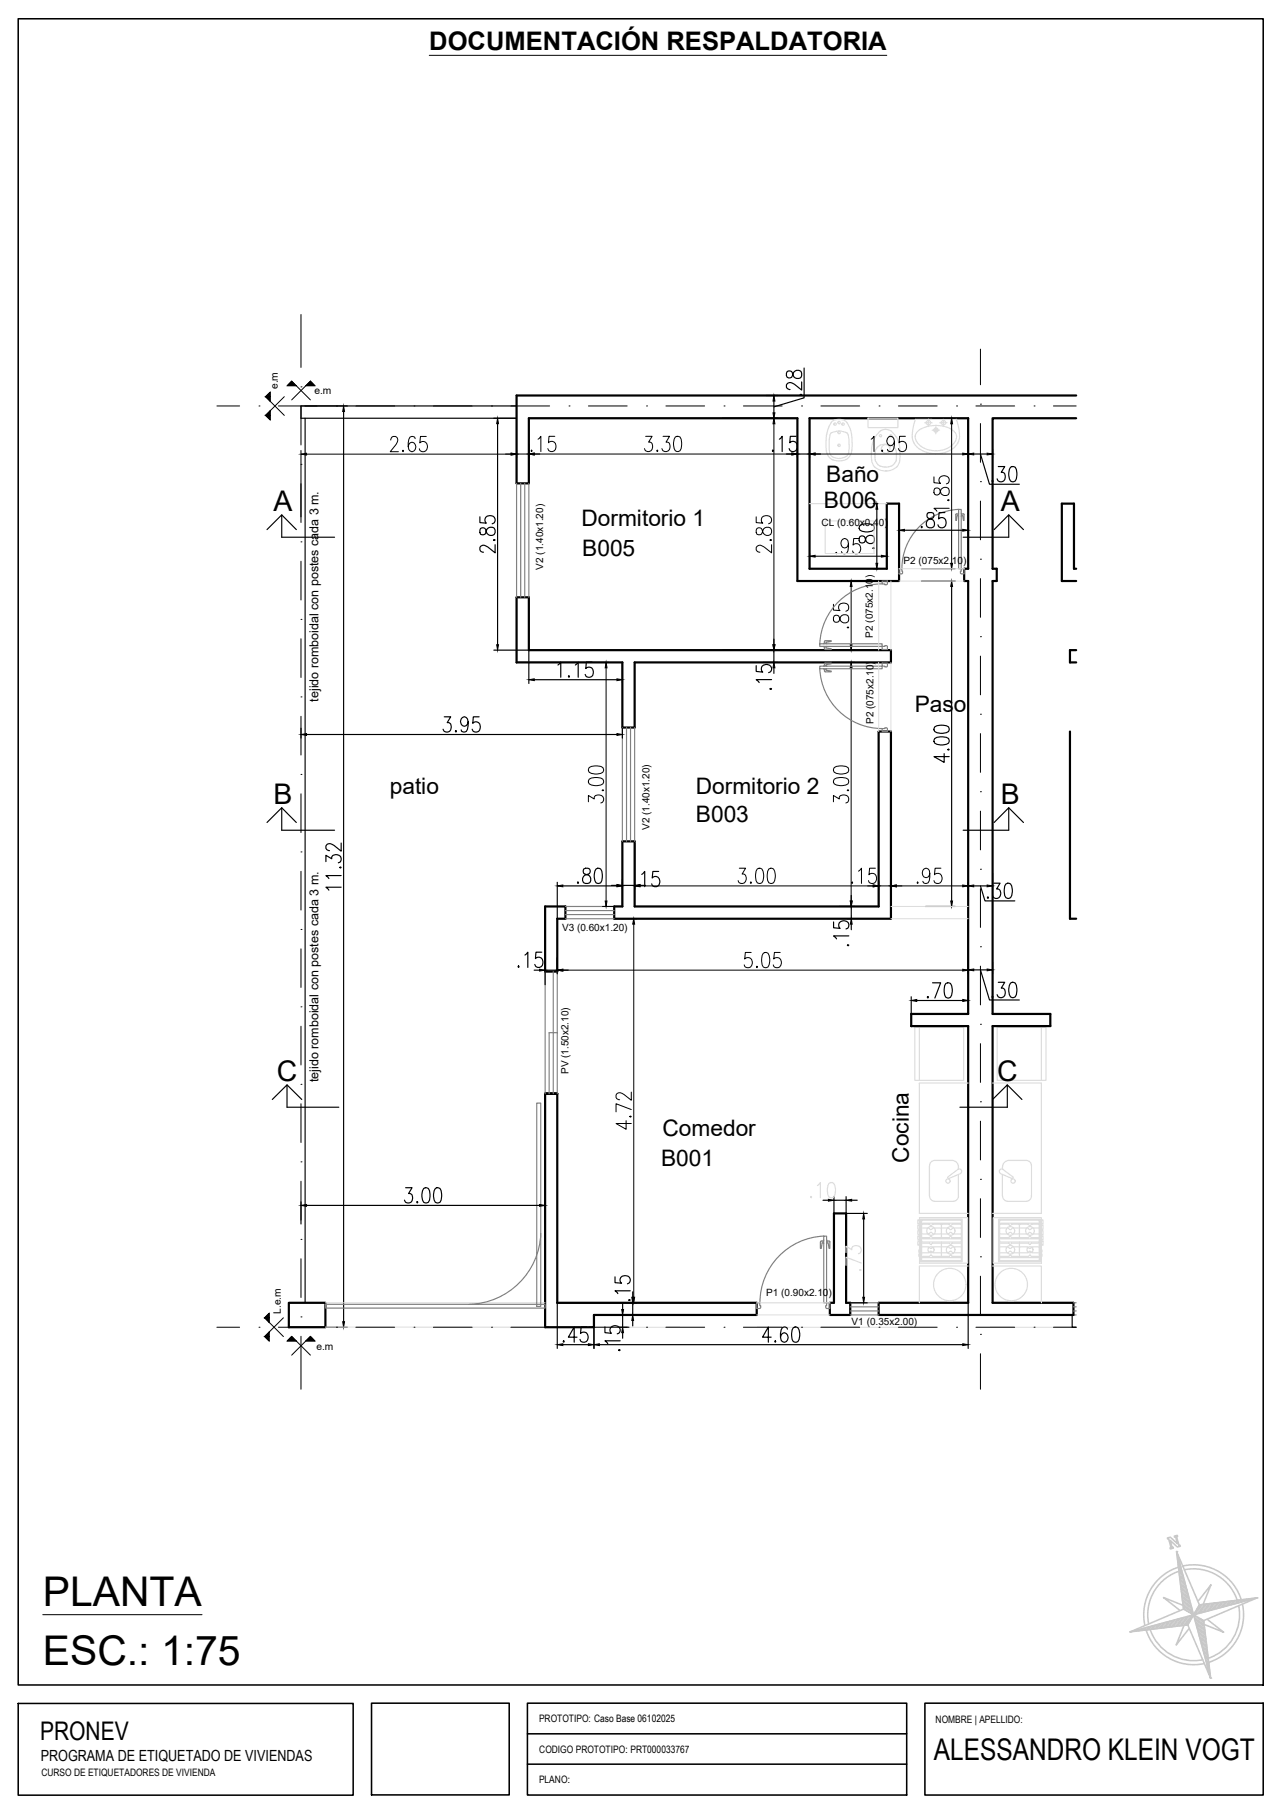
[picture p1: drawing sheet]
<svg xmlns="http://www.w3.org/2000/svg" width="210mm" height="297mm" viewBox="0 0 210 297" stroke-linecap="round" stroke-linejoin="round" font-family="sans-serif">
<!-- layer: 0 -->
<path d="M3 3.1h204v273h-204zM3 279.1h54.9v15h-54.9zM60.9 279h22.5v15.1h-22.5zM86.4 279h62.2v15.1h-62.2zM151.6 279h55.4v15.1h-55.4zM86.4 284.1h62.2M86.4 289h62.2" fill="none" stroke="#000" stroke-width=".25"/>
<!-- layer: Textos -->
<path d="M70.3 9.1h75M44.3 65.7v-1.4l-.8 .7 3.1 3.1M46.6 65l-3.1 3.1 .8 .7v-1.5M48.5 63.2h-1.4l.7-.8 3.1 3.1M50.1 63.2h1.5l-.7-.8-3.1 3.1M43.4 215.9l3 3.1M46.4 215.9l-3 3.1 .7 .7v-1.4M48.5 219.7h-1.4l.7-.7 3.1 3M50.1 219.7h1.5l-.7-.7-3.1 3M7 264.5h26.1" fill="none" stroke="#000" stroke-width=".16"/>
<!-- layer: 0 -->
<g fill="none" stroke="#c7c8ca" stroke-width=".25">
<path d="M191.3 252l.5-.2 1.1 1.1-.3-1.1h-.1l-.1-.1 .5-.1 .1 .1-.2 .1 .4 1.4h.2v.1l-.5 .2-1.2-1.1 .3 1.1h.2l.1 .1-.5 .2-.1-.2h.2l-.4-1.5h-.2zM192.8 254.2l3.7 8.7 9.5-1.1-10.4 2.8zM192.8 254.2l1.1 9.4 1.7 1-10.4 2.8M192.8 254.2h.1M192.8 254.4h.1M192.9 254.6h-.1M193 254.8l-.1 .1M193 255l-.1 .1M193.1 255.3h-.2M193.1 255.5h-.1M193.2 255.7h-.2M193.3 255.9h-.3"/>
<path d="M193.3 256.1l-.3 .1M193.4 256.3l-.3 .1M193.4 256.5l-.3 .1M193.5 256.7l-.4 .1M193.5 256.7a8.2 8.2 0 0 0-5.9 9.6M193.5 256.9l-.4 .1M193.6 257.1l-.4 .1M193.6 257.3l-.4 .2M193.6 257.3a7.5 7.5 0 0 0-5.4 8.8M193.7 257.5l-.5 .2M193.8 257.8l-.5 .1M193.8 258l-.5 .1"/>
<path d="M193.8 256.6a8.2 8.2 0 0 1 9.7 5.8M193.9 258.2l-.6 .1M193.9 258.4l-.6 .1M194 258.6l-.7 .1M194 258.8l-.6 .2M194.1 259l-.7 .2M194.1 257.2a7.5 7.5 0 0 1 8.8 5.4M194.1 259.2l-.7 .2M194.2 259.4l-.8 .2M194.2 259.6l-.7 .2M194.3 259.8l-.8 .2M185.2 267.4h.1"/>
<path d="M185.4 267.3h.1M185.6 267.2l.1 .1M185.8 267.2l.1 .1M186.1 267.1v.2M186.2 267.1l.1 .1M186.5 267v.2M186.7 267v.2M186.9 266.9v.3M187.1 266.9l.1 .2M187.3 266.8l.1 .3M187.5 266.7l.1 .4M187.7 266.7l.1 .3"/>
<path d="M187.8 267a8.2 8.2 0 0 0 9.5 5.5M187.9 266.6l.1 .4M188.1 266.6l.1 .4M188.3 266.5a7.5 7.5 0 0 0 8.8 5.4M188.5 266.5l.2 .4M188.7 266.4l.2 .5M189 266.3l.1 .6M189.2 266.3l.1 .6M189.4 266.2l.1 .6M189.6 266.2l.1 .6M189.8 266.1l.2 .7M190 266.1l.2 .7"/>
<path d="M190.2 266l.2 .7M190.4 266l.2 .7M190.6 265.9l.2 .8M190.8 265.9l.3 .8M191 265.8l.3 .8M191.2 265.7l.3 .9M191.5 265.7l.2 .9M191.7 265.6l.2 1M191.9 265.6l.2 .9M192.1 265.5l.2 1M192.3 265.5l.3 1M192.5 265.4l.3 1.1"/>
<path d="M192.7 265.4l.3 1M192.9 265.3l.3 1.1M193.1 265.2l.3 1.2M193.3 265.2l.3 1.1M193.5 265.1l.3 1.2M193.7 265.1l.4 1.2M193.8 263l-3.2-1.3 2.7 2.1M193.9 263.6l-8.7 3.8M194 265l.3 1.3M194 266.4l-1.3 3.1 2.1-2.6M194.2 265l.3 1.2M194.4 260l-.9 .3"/>
<path d="M194.4 264.9l.3 1.2M194.4 260.3l-.9 .2M194.5 260.4l-.9 .3M194.5 260.7l-.9 .2M194.6 264.8l.2 1.1M194.6 260.9l-1 .2M194.6 266.2l-9.4 1.2M194.6 261.1l-.9 .2M194.7 261.3l-1 .2M194.8 261.5l-1.1 .3M194.8 264.8l.2 .8M194.8 261.7l-1.1 .3"/>
<path d="M194.9 261.9l-1.1 .3M194.9 262.1l-1.1 .3M195 262.3l-1.2 .3M195 264.7l.1 .6M195 262.5l-1.2 .4M195.1 262.7l-1.2 .4M195.1 262.9l-1.2 .4M195.2 263.2l-1.3 .3M195.2 264.7l.1 .4M195.3 263.4l-1.3 .3M195.3 263.6l-1 .2M195.4 263.8l-.8 .2"/>
<path d="M195.4 264.6l.1 .2M195.4 264l-.6 .1M195.5 264.2l-.4 .1M195.5 264.4h-.2M195.6 264.6l-1 1.6 3.8 8.8-1.2-9.5-1.6-.9 2.8 10.4M195.7 264.4l.1 .1M195.8 264.7l-.2 .1M195.9 264.1l.1 .4M196 263.8l.2 .6M196.1 264.9l-.4 .1M196.2 263.6l.2 .8M196.3 263.3l.3 1"/>
<path d="M196.3 265l-.6 .2M196.4 262.3l2-2.7-1.2 3.1M196.5 263l.3 1.3M196.5 262.9l-.9 1.7M196.6 265.2l-.8 .2M196.7 262.9l.3 1.3M196.9 262.9l.3 1.2M196.9 265.3l-1 .3M197.1 262.9l.3 1.2M197.1 265.5l-1.2 .3M197.3 265.7l-1.3 .3M197.3 265.9l-1.3 .3"/>
<path d="M197.3 266.1l-1.2 .3M197.3 262.8l.3 1.2M197.3 266.3l-1.2 .3M197.3 266.5l-1.1 .3M197.4 266.7l-1.2 .3M197.4 267l-1.1 .3M197.4 267.2l-1 .3M197.4 267.4l-1 .3M197.5 267.6l-1 .3M197.5 267.8l-1 .3M197.5 262.8l.3 1.2M197.5 268l-.9 .3"/>
<path d="M197.5 268.3l-.9 .2M197.6 268.5l-.9 .2M197.6 268.7l-.9 .2M197.6 268.9l-.8 .2M197.7 269.1l-.9 .2M197.7 269.3l-.8 .2M197.7 269.5l-.7 .3M197.7 262.8l.4 1.1M197.7 269.8l-.7 .1M197.8 270l-.7 .2M197.8 270.2l-.7 .2M197.8 270.4l-.6 .2"/>
<path d="M197.8 270.6l-.5 .2M197.9 265.4l2.6 2-3.1-1.2M197.9 270.8l-.6 .2M197.9 271.1l-.5 .1M197.9 271.3l-.5 .1M198 262.8l.2 1.1M198 271.5l-.5 .1M198 271.7l-.5 .1M198 271.9l-.4 .1M198 272.1l-.4 .1M198.1 272.6l-.4 .1M198.1 272.8l-.3 .1"/>
<path d="M198.1 273l-.2 .1M198.2 273.2l-.3 .1M198.2 262.7l.3 1.1M198.2 273.4l-.2 .1M198.2 273.6l-.2 .1M198.2 273.9h-.1M198.2 274.1h-.1M198.2 274.5h.1M198.3 274.3h-.1M198.3 274.7h.1M198.4 274.9h.1M198.4 262.7l.3 1"/>
<path d="M198.6 262.7l.3 1M198.8 262.7l.3 .9M199 262.6l.3 1M199.3 262.6l.2 .9M199.5 262.6l.2 .9M199.7 262.6l.2 .8M199.9 262.5l.2 .9M200.1 262.5l.2 .8M200.3 262.5l.2 .8M200.6 262.5l.1 .7M200.8 262.4l.2 .7M201 262.4l.2 .7"/>
<path d="M201.2 262.4l.2 .6M201.4 262.3l.2 .7M201.6 262.3l.2 .6M201.8 262.3l.2 .6M202.1 262.3l.1 .5M202.3 262.2l.1 .5M202.5 262.2l.1 .5M202.7 262.2l.1 .4M202.9 262.2l.1 .4M203 263.1a7.5 7.5 0 0 1-5 8.6M203.1 262.1l.1 .4M203.3 262.1l.2 .4"/>
<path d="M203.6 262.1l.1 .3M203.6 262.8a8.1 8.1 0 0 1-5.9 9.6M203.8 262.1l.1 .3M204 262l.1 .3M204.2 262l.1 .2M204.4 262l.1 .2M204.6 261.9l.1 .2M204.9 261.9v.2M205.1 261.9v.1M205.3 261.9v.1M205.5 261.9h.1M205.7 261.8v.1"/>
<path d="M206 261.8h.1M206 261.8l-8.8 3.7"/>
</g>
<!-- layer: Ejes -->
<g fill="none" stroke="#000" stroke-width=".16">
<path d="M49.3 51.5v8.7M160.7 57.2v5.8M35.5 66.5h3.8M42.4 66.5h.1M45.6 66.5h6.4M49.3 63.4h.1M49.3 76.1h.1M49.3 66.6v6.3M49.3 79.3v6.3M55.1 66.5h.1M58.3 66.5h6.4M67.8 66.5h.1"/>
<path d="M71 66.5h6.4M80.5 66.5h.1M83.7 66.5h6.4M93.2 66.5h.1M96.4 66.5h6.4M105.9 66.5h.1M109.1 66.5h6.4M118.6 66.5h.1M121.8 66.5h6.4M131.3 66.5h.1M134.5 66.5h6.4M144 66.5h.1"/>
<path d="M147.2 66.5h6.4M156.7 66.5h.1M159.9 66.5h6.4M160.7 66.2h.1M160.7 78.9h.1M160.7 69.4v6.3M169.4 66.5h.1M172.6 66.5h3.7M49.3 88.8h.1M49.3 92v6.3M160.7 91.6h.1M160.7 82.1v6.3"/>
<path d="M160.7 94.8v6.3M49.3 101.5h.1M49.3 114.2h.1M49.3 104.7v6.3M49.3 117.4v6.3M160.7 104.3h.1M160.7 117h.1M160.7 107.5v6.3M49.3 126.9h.1M49.3 139.6h.1M49.3 130.1v6.3M160.7 129.7h.1"/>
<path d="M160.7 120.2v6.3M160.7 132.9v6.3M49.3 152.3h.1M49.3 142.8v6.3M49.3 155.5v6.3M160.7 142.4h.1M160.7 155.1h.1M160.7 145.6v6.3M160.7 158.3v6.3M49.3 165h.1M49.3 177.7h.1M49.3 168.1v6.4"/>
<path d="M160.7 167.8h.1M160.7 171v6.3M49.3 190.4h.1M49.3 180.8v6.4M49.3 193.5v6.4M160.7 180.5h.1M160.7 193.2h.1M160.7 183.7v6.3M160.7 196.4v6.3M35.5 217.5h3.8M42.4 217.5h.1M45.6 217.5h6.4"/>
<path d="M49.3 203.1h.1M49.3 215.8h.1M49.3 206.2v6.4M49.3 218.9v8.7M55.1 217.5h.1M58.3 217.5h6.4M67.8 217.5h.1M71 217.5h6.4M80.5 217.5h.1M83.7 217.5h6.4M96.4 217.5h6.4M105.9 217.5h.1"/>
<path d="M109.1 217.5h6.4M118.6 217.5h.1M121.8 217.5h6.4M131.3 217.5h.1M134.5 217.5h6.4M144 217.5h.1M147.2 217.5h6.4M156.7 217.5h.1M159.9 217.5h6.4M160.7 205.9h.1M160.7 218.6h.1M160.7 209.1v6.3"/>
<path d="M169.4 217.5h.1M172.6 217.5h3.7M160.7 221.8v5.8"/>
</g>
<!-- layer: Muros -->
<path d="M49.3 66.5v2h35.3M50 66.5h34.6" fill="none" stroke="#000" stroke-width=".19"/>
<!-- layer: Detalles -->
<g fill="none" stroke="#000" stroke-width=".19">
<path d="M50 68.5v145M43.8 86.8l2.4-2.4v3.6h8.6M46.2 84.4l2.4 2.4M162.9 86.8l2.4-2.4v3.6h-7.5M165.3 84.4l2.4 2.4M43.8 134.8l2.4-2.5v3.7h8.6M46.2 132.3l2.4 2.5M162.9 134.8l2.4-2.5v3.7h-7.5M165.3 132.3l2.4 2.5M47 177.7l2.4 2.4M165.1 177.7l2.3 2.4M44.6 180.1l2.4-2.4v3.7h8.5"/>
<path d="M162.6 180.1l2.5-2.4v3.7h-7.8M175.7 215.4v2.1h.6"/>
</g>
<!-- layer: Textos -->
<g fill="#000" stroke="#000" stroke-width=".16">
<path d="M47.8 62.4l.7 .8h-1.4zM50.9 62.4l.7 .8h-1.5zM47.8 219l.7 .7h-1.4zM50.9 219l.7 .7h-1.5z"/>
<path d="M43.5 65l.8-.7v.7zM43.5 65l.8 .7v-.7z"/>
<path d="M44.3 67.3v.8h-.8zM43.5 68.1l.8 .7v-.7z"/>
<path d="M44.1 215.2v.7h-.7zM43.4 215.9l.7 .7v-.7z"/>
<path d="M44.1 218.3v.7h-.7zM43.4 219l.7 .7v-.7z"/>
</g>
<path d="M43.4 215.9l.7-.7v1.4" fill="none" stroke="#000" stroke-width=".19"/>
<!-- layer: Muros -->
<path d="M176.3 64.8h-91.7v14.4h2.1v-10.7h44v26.7h16.6v-12.7h-2v10.7h-12.6v-24.7h25.9v24.7h-.6v2h.6v70.9h-9.3v2h9.3v45.4h-14.6v1.9h31.9v-1.9h-13.3v-45.4h9.5v-2h-9.5v-70.9h.7v-2h-.7v-24.7h13.7M84.6 97.9h2.1v8.6h59.3v2h-42v10.7h-2v-10.7h-17.4zM176.3 93.2h-.3v-10.7h-2v12.7h2.3M175.3 119.9v30.6h1M176.3 106.5h-1v2h1M102 137.8h2v10.7h40v-28.6h2v30.6h-45.4v-2h1.4zM89.3 148.5h3.3v2h-1.3v8.7h-2zM89.3 179.2h2h-2M89.3 179.2v38.3M91.3 179.2v34.3h32.7v1.9h-26.7M136.7 198.8h1.9v14.7h.7v1.9h-3.3v-1.9h.7zM47.3 213.5h6v4h-6z" fill="none" stroke="#000" stroke-width=".36"/>
<!-- layer: Artefacctos -->
<g fill="none" stroke="#dcdcdc" stroke-width=".19">
<path d="M135.8 70a7.2 7.2 0 0 0-.2 4.5l.7 .8M136 71.3v-.1a2.28 2.28 0 0 1 2.5-.4l.3 .1 .2 .4M136 71.3a5.7 5.7 0 0 0 .2 3.4 1.99 1.99 0 0 0 2.8-.3l.1-1.7-.1-1.4M136.3 75.3h.1M137 68.8h1M137 68.7a1.72 1.72 0 0 0-1.2 1.3M138 68.8a2.62 2.62 0 0 1 1.5 2 8.3 8.3 0 0 1-.1 3.7 2.38 2.38 0 0 1-3.1 .8M142.2 68.5h4.9v1.6h-4.9zM143.5 73.7l-.1 .8 .1 1.1M143.5 75.6l.2 .3M143.7 75.9l.4 .4M143.7 73.4l-.2 .3"/>
<path d="M144.1 76.3l.6 .2M144.1 73l-.4 .4M144.3 72.9l-.2 .1M144.7 76.5h.9M144.7 72.8h.9M144.7 72.8l-.4 .1M145.1 77.2h.1M145.6 72.8l.3 .1M145.9 76.4l-.3 .1M145.9 72.9l.2 .1M146.1 76.3l-.2 .1M146.1 73a2.23 2.23 0 0 1 .8 2.4l-.3 .5"/>
<path d="M146.6 75.9l-.5 .4M146.8 71.5a1.72 1.72 0 0 0-2.8-.7 5.1 5.1 0 0 0-.9 5.5 2.41 2.41 0 0 0 2 .9M146.8 71.5a6 6 0 0 1 .3 4.8l-.1 .2M147 76.5l-.7 .4-1.2 .3M149.7 72.6l.9 .9M150 68.7h6.7a5.1 5.1 0 0 1 .3 3.8M150 68.7a5.1 5.1 0 0 0-.2 3.8M150.6 73.5a4.9 4.9 0 0 0 5.5 0M151 70.2a1.5 1.5 0 0 0-1 1.3 1.5 1.5 0 0 0 .7 1.4 4.4 4.4 0 0 0 4.1 .8M151.5 69.3h1.2M152 69.9a6.3 6.3 0 0 1 2.7 0M152 69.9l-1 .3"/>
<path d="M152.1 68.7v1.2M152.7 70.5h1.2M153.4 69.9v1.2M154 69.3h1.2M154.6 68.7v1.2M154.7 69.9l1 .3M155.7 70.2a1.5 1.5 0 0 1 1 1.3 1.5 1.5 0 0 1-.7 1.4l-1.3 .7M157 72.6l-.9 .9M132.7 82.5h12.6M149.9 168.3h8v8.7h-8zM150.6 168.3v8.7M158.6 177.4h-8v21.4h8"/>
<path d="M162.6 177.4h8v21.4h-8M163.4 168.3h8v8.7h-8zM170.6 168.3v8.7M150.7 199.5h7.9v7.5h-7.9zM150.7 199.9h-.3v.6h.3M150.8 199.8h6.9v6.9h-6.9zM151 199.9h6.5v6.6h-6.5zM157 191.2v.3M157 192.4v3.6M157.1 191.2a1.07 1.07 0 0 0-1.1-1.1h-2.8a.86 .86 0 0 0-.9 .9v5a.9 .9 0 0 0 .9 .8h3a.89 .89 0 0 0 .9-.8M157.4 192.3a.39 .39 0 0 0 .1-.6 .39 .39 0 0 0-.5-.1l-1.7 1.3 .1 .2 2-.8M162.8 199.5h7.8v7.5h-7.8z"/>
<path d="M163.6 199.8h6.9v6.9h-6.9zM163.8 199.9h6.5v6.6h-6.5zM164 192.3a.39 .39 0 0 1-.2-.6 .39 .39 0 0 1 .5-.1l1.7 1.3-.1 .2-2-.8M165.3 190.1h2.9a.86 .86 0 0 1 .8 .9v5a.86 .86 0 0 1-.8 .8h-3.1a.9 .9 0 0 1-.8-.8v-3.6M165.3 190.1a1.16 1.16 0 0 0-1 1.4M170.6 199.9h.3v.6h-.3M150.7 200.7h-.3v.7h.3M150.7 201.6h-.3v.7h.3M150.7 202.5h-.3v.6h.3M150.7 205.5h-.1v.3h.1M150.7 203.4h-.3v.6h.3M150.7 204.8h-.1v.4h.1"/>
<path d="M151 204.3h1.2l.2 .2h.2l.3-.2h2.5l.3 .2h.2l.2-.2h1.4M151 205.3h1.2l.2-.3h.2l.3 .3h2.5l.3-.3h.2l.2 .3h1.4M151 201.2h1.2l.2 .3h.2l.3-.3h2.5l.3 .3h.2l.2-.3h1.4M151 200.6h1.3l.2 .2M151 202.2h1.2l.2-.3h.2l.3 .3h2.5l.3-.3h.2l.2 .3h1.4M151 203h6.5M151 203.5h6.5M151 206h6.5M151 203.7h1.3M151 200.4h6.5M152.3 203.7l.2 .2M152.3 202.8h-1.3"/>
<path d="M152.5 205.6l-.2 .3h-1.3M152.5 202.6l-.2 .2M152.5 203.9h.1M152.5 205.6h.1M152.5 202.5h.1M152.6 205.6l.2 .3h2.7M152.6 202.6l.2 .2M152.8 202.8h2.7M152.8 203.7h2.7l.2 .2M152.8 203.7l-.2 .2M154.3 200.4v2.6M154.3 203.5v2.5"/>
<path d="M155.5 203.7h.1M155.5 205.8v.1M155.5 200.6h-2.7l-.2 .2M155.5 202.8h.1M155.7 205.6l-.2 .3M155.7 202.6l-.2 .2M155.8 203.9h.1M155.8 205.6h.1M155.8 202.5h.1M155.8 205.6l.2 .3M155.8 202.6l.2 .2M156 203.7l-.2 .2"/>
<path d="M156 205.8l.1 .1M156 202.8h.1M156 203.7h1.5M156 205.9h1.5M156 202.8h1.5M156.1 203.7h-.1M157.5 200.6h-1.4l-.3 .2-.3-.2M158.6 207.4h-8v6.1M162.6 207.4h8v6.1M163.8 204.3h1.4l.2 .2h.2l.3-.2h2.5l.3 .2h.1l.3-.2h1.2M163.8 205.3h1.4l.2-.3h.2l.3 .3h2.5l.3-.3h.1l.3 .3h1.2M163.8 201.2h1.4l.2 .3h.2l.3-.3h2.5l.3 .3h.1l.3-.3h1.2"/>
<path d="M163.8 202.2h1.4l.2-.3h.2l.3 .3h2.5l.3-.3h.1l.3 .3h1.2M163.8 203h6.5M163.8 203.5h6.5M163.8 206h6.5M163.8 203.7h1.5M163.8 205.9h1.5M163.8 200.6h1.5M163.8 202.8h1.5M163.8 200.4h6.5M165.3 203.7l.2 .2M165.3 200.6l.2 .2M165.3 205.8v.1"/>
<path d="M165.5 202.6l-.2 .2M165.5 205.6l-.2 .3M165.5 203.9h.1M165.5 205.6h.1M165.5 202.5h.1M165.6 205.6l.2 .3M165.6 202.6l.2 .2h2.7M165.8 203.7l-.2 .2M165.8 205.8v.1M165.8 202.8h.1M165.8 200.6h2.7M165.8 203.7h2.7l.2 .2"/>
<path d="M165.8 205.9h2.7M165.8 203.7h.1M165.8 200.6l-.3 .2M167 200.4v2.6M167 203.5v2.5M168.5 203.7h.1M168.5 200.6l.3 .2M168.5 205.8v.1M168.5 202.8h.1M168.7 205.6l-.2 .3M168.7 202.6l-.2 .2M168.7 203.9h.1"/>
<path d="M168.7 205.6h.1M168.7 202.5h.1M168.8 205.6l.2 .3M168.8 202.6l.2 .2M169 203.7l-.2 .2M169 200.6l-.2 .2M169 202.8h.1M169 200.6h1.3M169 202.8h1.3M169 203.7h1.3M169 205.9h1.3M169 200.6h.1"/>
<path d="M170.6 204.8h.1v.4h-.1M170.6 203.4h.3v.6h-.3M170.6 205.5h.1v.3h-.1M170.6 202.5h.3v.6h-.3M170.6 201.6h.3v.7h-.3M170.6 200.7h.3v.7h-.3"/>
<circle cx="136.8" cy="69.5" r=".2"/>
<circle cx="137.5" cy="69.2" r=".2"/>
<circle cx="137.5" cy="73" r=".2"/>
<circle cx="137.5" cy="70.9" r=".2"/>
<circle cx="138.1" cy="69.5" r=".2"/>
<circle cx="144.3" cy="71.4" r=".18"/>
<circle cx="145.1" cy="73.6" r=".71"/>
<circle cx="146" cy="71.4" r=".18"/>
<circle cx="152.1" cy="69.3" r=".37"/>
<circle cx="153.4" cy="70.5" r=".18"/>
<circle cx="153.4" cy="70.5" r=".35"/>
<circle cx="154.6" cy="69.3" r=".37"/>
<circle cx="155.3" cy="193.5" r=".35"/>
<circle cx="166" cy="193.5" r=".35"/>
<circle cx="152.6" cy="204.8" r=".5"/>
<circle cx="152.6" cy="201.7" r=".71"/>
<circle cx="155.6" cy="210.5" r="2.66"/>
<circle cx="155.8" cy="201.7" r=".71"/>
<circle cx="155.8" cy="204.8" r=".71"/>
<circle cx="165.6" cy="201.7" r=".71"/>
<circle cx="165.6" cy="204.8" r=".71"/>
<circle cx="165.7" cy="210.5" r="2.66"/>
<circle cx="168.8" cy="204.8" r=".5"/>
<circle cx="168.8" cy="201.7" r=".71"/>
</g>
<!-- layer: Aberturas -->
<g fill="none" stroke="#808080" stroke-width=".19">
<path d="M84.6 79.2v18.7M85.3 79.2v18.7M86 79.2v18.7M86.7 79.2v18.7M144.5 95.2h.9v.5l-.1 .1-.8-.1zM144.6 95.7a10.2 10.2 0 0 0-10.3 9.8M147.3 93.2h.5v.4h.1l-.1 .4h-.5zM157.1 83.5h.4v9.7h-.4zM157.1 83.5a9.7 9.7 0 0 0-9.3 9.7M157.5 93.2h.5v.8h-.5l-.1-.1zM157.9 84.2l.1 .1M158 84.3v1h-.1l-.2-.9h-.1"/>
<path d="M102 119.2v18.6M102.7 119.2v18.6M103.3 119.2v18.6M104 119.2v18.6M134.3 105.5h10.2v.4h-10.2zM134.3 109.1h10.2v.5h-10.2zM134.3 109.6a10.2 10.2 0 0 0 10.3 9.8M135 105.5h.5M135 105.9h.5M135 109.6h.5M135 109.1h.5M135.1 109.1l.1-.5h1v.2l-.9 .1v.2"/>
<path d="M135.1 109.6l.1 .5h1v-.2l-.9-.1v-.2M135.1 105.1v.3M135.1 106v.3M135.1 106.3l.1 .1M135.1 105.1l.1-.1h1v.1l-.9 .1v.2M135.3 106v.2l.9 .1v.1h-1M144.5 105.9l.8-.1 .1 .1v.5h-.9zM144.5 108.6h.9v.5l-.1 .2-.8-.2zM144.5 119.4l.8-.2 .1 .2v.5h-.9zM89.3 159.2v20M90.7 159.2v20M91.3 159.2v20"/>
<path d="M92.6 148.5h8M92.6 150.5h8M92.6 149.8h8M92.6 149.2h8M91.3 169.2h-1.3v10M87.9 180.7h.7v33.3h-.7zM53.3 213.7h36v.6h-36zM88.6 202.1a12.1 12.1 0 0 1-11.7 11.6M124 213.5h.5v.4h.2v.4l-.2 .1h-.5zM134.9 203.3h-.3l-.1 .2-.1 1h.2l.1-.9h.2M135 202.5h.4v11h-.4zM135 203.2h-.1v.5h.1"/>
<path d="M135 202.5a10.9 10.9 0 0 0-10.5 10.9M135.4 213.5h.6v.9h-.6l-.1-.1v-.4h.1zM135.4 203.2v.5M135.5 203.3h.4l.1 .2M136 203.5v1h-.2l-.1-.9h-.2M139.3 213.5h4.7M139.3 214.1h4.7M139.3 214.8h4.7M139.3 215.4h4.7M175.9 213.5h.4M175.9 214.1h.4M175.9 214.8h.4"/>
<path d="M175.9 215.4h.4"/>
</g>
<!-- layer: Cotas -->
<g fill="none" stroke="#000" stroke-width=".16">
<path d="M49.3 73.8v10.9M50.2 74.4h33.6M64 72.1l.2-.5 .6-.1a.78 .78 0 0 1 .1 1.3l-1 1.2h1.4M65.9 73.9l.1-.1 .1 .1-.1 .1zM68 71.9a.53 .53 0 0 0-.8-.3 2.26 2.26 0 0 0 0 2.3 .53 .53 0 0 0 .8-.3 .72 .72 0 0 0 0-.8 .72 .72 0 0 0-.8-.2l-.3 .6M69.8 71.5h-.9l-.1 1.1a.81 .81 0 0 1 1.3 .4 .81 .81 0 0 1-.9 1l-.4-.2-.1-.3M84.6 74.4h2.1M84.6 72v4.7M86.7 72.7v4.2M87.1 73.8l.1 .1-.1 .1-.1-.1zM87.5 74.4h42.3M88.2 72l.4-.5v2.5"/>
<path d="M90.9 71.5h-.9l-.1 1a.73 .73 0 0 1 .9-.1 .73 .73 0 0 1 .3 .9 .68 .68 0 0 1-.6 .7 .68 .68 0 0 1-.7-.5M105.8 71.5h1l-.5 .9h.3a.79 .79 0 0 1 .3 1.2 .79 .79 0 0 1-1.2 .2l-.1-.3M107.7 73.8l.1 .1-.1 .1-.1-.1zM108.6 71.5h1.1l-.6 .9h.3a.79 .79 0 0 1 .3 1.2 .79 .79 0 0 1-1.1 .2l-.1-.3M110.7 71.6l.4-.1a1.16 1.16 0 0 1 .6 1.4l-.1 .6-.2 .4-.5 .1a1.28 1.28 0 0 1-.5-1.5zM118.4 68.5h9M126.8 69.4v36.2M130.7 72.7v2.3M132.7 68.5v6.5M133.6 74.4h24.2M142.7 72l.5-.5v2.5M144.5 73.8l.2 .1-.2 .1v-.1z"/>
<path d="M146.6 72.3a.7 .7 0 0 1-.7 .7 .79 .79 0 0 1-.6-.8 .79 .79 0 0 1 .7-.7l.3 .1a2.07 2.07 0 0 1 0 2.3l-.5 .1-.3-.1-.1-.3M148.4 71.5h-1l-.1 1a.73 .73 0 0 1 .9-.1 .73 .73 0 0 1 .3 .9 .68 .68 0 0 1-.5 .7 .68 .68 0 0 1-.8-.5M152.8 68.5h3.7M153 78.1v1l1.1 .1a.73 .73 0 0 1-.2-.9 .73 .73 0 0 1 .9-.4 .68 .68 0 0 1 .7 .6 .68 .68 0 0 1-.4 .8M155.9 69.4v22.9M158.6 68.5v6.5M123.9 84.7v.9l1.1 .1a.73 .73 0 0 1-.2-.9 .73 .73 0 0 1 .9-.3 .68 .68 0 0 1 .7 .5 .68 .68 0 0 1-.5 .8M124 86.6a.65 .65 0 0 0 .3 1h.2a1.11 1.11 0 0 0 .6-.9 .73 .73 0 0 1 1.2-.1 .73 .73 0 0 1-.3 1.2 .73 .73 0 0 1-1-.6l-.1-.4a.53 .53 0 0 0-.9-.2zM126.2 88.5l.1-.1 .1 .1-.1 .1zM126.4 89.2v1.4l-1.2-1a.78 .78 0 0 0-1.3 .1v.4l.1 .2 .5 .2M132.7 90.5v2.7M133.6 91.1h10.8"/>
<path d="M136.6 99v1h1a.73 .73 0 0 1-.1-.9 .73 .73 0 0 1 .9-.3 .68 .68 0 0 1 .7 .6 .68 .68 0 0 1-.5 .7M137 90.5l.1 .1-.1 .1-.1-.1zM137.5 95.2h2.6M139 89.1a.62 .62 0 0 1-.3 .6 .62 .62 0 0 1-.6 0 .74 .74 0 0 1-.3-1 .74 .74 0 0 1 .9-.3 2.2 2.2 0 0 1 0 2.2 .55 .55 0 0 1-.8-.2M139.5 96.1v9.5M140.8 88.2h-.9l-.1 1.1a.73 .73 0 0 1 .9-.1 .73 .73 0 0 1 .3 .8 .68 .68 0 0 1-.5 .7 .68 .68 0 0 1-.8-.4M145.3 90.5v2.7M151 93.2h5.5M153.2 80a.67 .67 0 0 0 .2 1.1h.2a1.09 1.09 0 0 0 .6-1 .72 .72 0 0 1 1.2 0 .72 .72 0 0 1-.3 1.1 .72 .72 0 0 1-1-.6l-.1-.4a.57 .57 0 0 0-.8-.2zM84.6 108.5h15.3M99.3 109.4v38.2M118.4 106.5h9"/>
<path d="M136.2 108.5h3.9M136.7 100.9a.65 .65 0 0 0 .2 1h.3a1.07 1.07 0 0 0 .6-.9 .72 .72 0 0 1 1.1 0 .72 .72 0 0 1-.3 1.1 .72 .72 0 0 1-1-.6l-.1-.4a.54 .54 0 0 0-.8-.2zM137.5 106.5h2.6M138.8 102.8l.2-.1 .1 .1-.1 .1zM139.5 109.4v38.2M96.4 131.4v-1.1l1 .6v-.3a.79 .79 0 0 1 1.1-.3 .79 .79 0 0 1 .2 1.2l-.3 .1M96.5 127.7a2.38 2.38 0 0 1 2.3 0l.1 .5a1.22 1.22 0 0 1-1.4 .5l-1-.3-.1-.2zM96.5 125.8a2.38 2.38 0 0 1 2.3 0l.1 .4a1.22 1.22 0 0 1-1.4 .6l-1-.3-.1-.3zM98.8 129.4l.1 .1-.1 .1-.1-.1zM104 138.2v7.6M136.6 131.4v-1.1l.9 .6v-.3a.79 .79 0 0 1 1.2-.3 .79 .79 0 0 1 .1 1.2l-.2 .1M136.7 127.7a2.42 2.42 0 0 1 2.3 0l.1 .5a1.22 1.22 0 0 1-1.5 .5l-.9-.3-.1-.2z"/>
<path d="M136.7 125.8a2.42 2.42 0 0 1 2.3 0l.1 .4a1.22 1.22 0 0 1-1.5 .6l-.9-.3-.1-.3zM138.8 129.5l.2-.1 .1 .1-.1 .1zM91.3 156.9v2.6M92.2 158.9h65.6M98.7 148.5h3.3M100.8 150.5h3.6M103.8 151.4v61.1M104.9 145.1h38.2M123.1 156h-1l-.1 1.1a.74 .74 0 0 1 .9-.1 .74 .74 0 0 1 .4 .8 .68 .68 0 0 1-.6 .7 .68 .68 0 0 1-.8-.4M124 158.3l.1 .1-.1 .1-.1-.1zM125.1 156.2l.5-.2a1.28 1.28 0 0 1 .5 1.5l-.3 .9-.4 .1a1.16 1.16 0 0 1-.6-1.4l.1-.6zM127.8 156h-.9l-.1 1.1a.74 .74 0 0 1 .9-.1 .74 .74 0 0 1 .3 .8 .68 .68 0 0 1-.5 .7 .68 .68 0 0 1-.8-.4"/>
<path d="M137.6 148.5h2.5M139.6 144.5l.1 .1-.1 .1-.1-.1zM140.7 142.7l.5-.5v2.5M143.4 142.2h-.9l-.1 1.1a.74 .74 0 0 1 .9-.1 .74 .74 0 0 1 .3 .8 .68 .68 0 0 1-.5 .7 .68 .68 0 0 1-.8-.4M144 144.3v4.2M144 145.1h2M146 144.6v5.1M146.9 145.1h10.9M158.6 144.6v.8M158.6 150.7v8.8M103.4 178.9v1.4l-1.2-1a.71 .71 0 0 0-.8-.3 .71 .71 0 0 0-.5 .8l.3 .3 .3 .1M102.6 183.6v1.4l-1.7-.9h2.5"/>
<path d="M103.2 182.9l.1-.1 .1 .1-.1 .1zM103.4 181.8l-2.5-1v1.4M91.3 213.5h13.1"/>
</g>
<g fill="#000" stroke="#000" stroke-width=".16">
<path d="M49.3 74.4l.9-.1v.3zM56.3 66.5l.2 .9h-.3zM81.5 68.5l.2 .9h-.3zM83.8 74.3l.8 .1-.8 .2zM83.8 74.2l.8 .2-.8 .1zM86.7 74.4l.8-.2v.3zM126.8 68.5l.2 .9h-.3zM126.7 67.6h.3l-.2 .9zM126.8 64.8l.2 .9h-.3zM129.8 74.2l.9 .2-.9 .1zM132.7 74.4l.9-.2v.3zM155.9 68.5l.2 .9h-.3z"/>
<path d="M157.8 74.2l.8 .2-.8 .1zM158.6 74.4l1-.2v.3zM161.8 74.2l.8 .2-.8 .1zM132.7 91.1l.9-.1v.3zM139.5 95.2l.1 .9h-.3zM143.5 92.3h.3l-.1 .9zM143.7 82.5l.1 .9h-.3zM144.4 91l.9 .1-.9 .2zM147.3 86.9l.9-.2v.3zM155.8 92.3h.3l-.2 .9zM155.9 95.2l.2 .9h-.3zM157.8 86.7l.8 .2-.8 .1z"/>
<path d="M81.4 105.6h.3l-.2 .9zM86.7 111.4l.8-.2v.3zM99.3 108.5l.2 .9h-.3zM101.1 111.2l.9 .2-.9 .1zM126.7 105.6h.3l-.2 .9zM126.8 108.5l.2 .9h-.3zM139.5 108.5l.1 .9h-.3zM139.3 105.6h.3l-.1 .9zM49.3 120.3l.9-.1v.3zM101.1 120.2l.9 .1-.9 .2zM88.4 158.8l.9 .1-.9 .2zM91.3 158.9l.9-.1v.3z"/>
<path d="M91.3 145.1l.9-.1v.3zM99.2 147.6h.3l-.2 .9zM101.1 144.9l.9 .2-.9 .1zM101.1 145l.9 .1-.9 .2zM103.8 150.5l.2 .9h-.3zM104 145.1l.9-.1v.3zM104 145.1l.9-.2v.3zM139.3 147.6h.3l-.1 .9zM139.5 150.5l.1 .9h-.3zM143.1 145l.9 .1-.9 .2zM146 145.1l.9-.1v.3zM155.8 147.6h.3l-.2 .9z"/>
<path d="M157.8 145l.8 .1-.8 .2zM158.6 145.1l1-.1v.3zM158.6 158.9l1-.1v.3zM161.8 145l.8 .1-.8 .2zM161.8 158.8l.8 .1-.8 .2zM49.3 197.5l.9-.2v.3zM88.4 197.3l.9 .2-.9 .1zM56.2 216.5h.3l-.2 1zM101.9 214.6h.3l-.2 .8zM102 217.5l.2 .8h-.3zM103.5 212.5h.3l-.1 1zM103.7 215.4l.1 1h-.3z"/>
<path d="M103.7 212.5h.3l-.2 1zM157.8 220.2l.8 .1-.8 .2z"/>
</g>
<g fill="none" stroke="#000" stroke-width=".19">
<path d="M49.3 66.5h7.6M56.3 67.4v149.1M80.9 68.5h3.7M81.5 69.4v36.2M118.4 68.5h9M125.5 64.8h1.9M126.6 73.8l.1 .1-.1 .1v-.1zM126.8 65.7v1.9M127.7 72l.5-.5v2.5M128.8 74.4h1M129 60.9a.67 .67 0 0 0 .2 1h.3a1.16 1.16 0 0 0 .6-.9 .72 .72 0 0 1 1.1-.1 .72 .72 0 0 1-.3 1.1 .72 .72 0 0 1-1-.6l-.1-.3a.57 .57 0 0 0-.8-.2zM130.5 71.5h-1l-.1 1a.73 .73 0 0 1 .9-.1 .73 .73 0 0 1 .3 .9 .68 .68 0 0 1-.5 .7 .68 .68 0 0 1-.8-.5"/>
<path d="M130.7 73.4v1.6M130.7 74.4h2M131.1 64.7l.2-.1 .1 .1-.1 .1zM131.4 62.6v1.3l-1.2-.9a.72 .72 0 0 0-.9-.3 .72 .72 0 0 0-.4 .7l.2 .3 .4 .1M131.8 60.3v4.9l-5 1.5M132.7 68.5v6.5M133.6 74.4h.9M158.6 68.5v6.5M159.6 74.4h2.2M160.7 74.4l1.4 4.9h4.9M162.6 78.7l.1 .1-.1 .1-.1-.1zM162.6 73.6v1.4"/>
<path d="M163.6 76.4h1l-.5 1h.2a.79 .79 0 0 1 .4 1.1 .79 .79 0 0 1-1.2 .2l-.1-.2M165.6 76.5l.5-.1a1.16 1.16 0 0 1 .5 1.5l-.1 .6-.2 .3-.4 .1a1.28 1.28 0 0 1-.6-1.4zM78.6 84.7v.9l1.1 .1a.73 .73 0 0 1-.1-.9 .73 .73 0 0 1 .8-.3 .68 .68 0 0 1 .7 .5 .68 .68 0 0 1-.5 .8M78.7 86.6a.67 .67 0 0 0 .3 1l.5-.1 .1-.2a.82 .82 0 0 1 .5-.9 .82 .82 0 0 1 1 .5 .74 .74 0 0 1-.5 .8 .74 .74 0 0 1-.9-.5l-.1-.4a.55 .55 0 0 0-.9-.2zM81 88.4l.1 .1-.1 .1-.1-.1zM81.1 89.2v1.4l-1.2-1a.77 .77 0 0 0-1.3 .1v.4a.56 .56 0 0 0 .6 .4M140.9 87.9a.65 .65 0 0 0 .2 1h.3a1.01 1.01 0 0 0 .6-.9 .72 .72 0 0 1 1.1-.1 .72 .72 0 0 1-.2 1.1 .72 .72 0 0 1-1-.5l-.2-.4a.54 .54 0 0 0-.8-.2zM140.9 86.1a2.42 2.42 0 0 1 2.3 0l.1 .5a1.22 1.22 0 0 1-1.4 .6l-1-.3-.1-.3zM143 89.8l.2-.1 .1 .1-.1 .1zM143.1 93.2h.7M143.1 82.5h.7M143.7 83.4v8.9"/>
<path d="M147.3 84.8v2.7M148.2 86.9h9.6M151 95.2h5.5M155.9 96.1v51.5M158.6 84.2v3.3M49.3 119.3v1.6M80.9 106.5h5.8v5.5M87.5 111.4h13.6M91.4 109l.5-.5v2.5M93.2 110.7l.1 .2-.1 .1-.1-.1zM94.3 109l.4-.5v2.5M97 108.5h-.9l-.1 1a.73 .73 0 0 1 .9-.1 .73 .73 0 0 1 .3 .9 .68 .68 0 0 1-.5 .7 .68 .68 0 0 1-.8-.5"/>
<path d="M102 108.5v3.5M102 119.3v1.6M118.4 106.5h9M123.9 109.1v.9l1.1 .1a.74 .74 0 0 1-.2-.9 .74 .74 0 0 1 .9-.3 .68 .68 0 0 1 .7 .5 .68 .68 0 0 1-.5 .8M125 108.5h2.4M126.2 112.9l.1-.1 .1 .1-.1 .1zM126.4 111.3h-2.5l.5 .5M126.8 104.7v.9M126.8 106.5v2M126.8 109.4v.9M50.2 120.3h50.9M55.9 138.1v1.4l-1.2-1a.72 .72 0 0 0-.8-.3 .72 .72 0 0 0-.5 .8l.2 .3 .4 .1"/>
<path d="M104 138.2v7.5M53.4 141.2v-1.1l1 .6v-.3a.79 .79 0 0 1 1.1-.3 .79 .79 0 0 1 .2 1.2l-.3 .1M55.7 142.1l.1-.1 .1 .1-.1 .1zM55.9 145.4h-2.5l.5 .4M55.9 143.5h-2.5l.5 .4M85 158.2l.1 .2-.1 .1-.1-.1zM86 156.5l.5-.5v2.5M87.5 158.9h.9M88.8 156h-1l-.1 1.1a.73 .73 0 0 1 .9-.2 .73 .73 0 0 1 .4 .9 .68 .68 0 0 1-.6 .7 .68 .68 0 0 1-.8-.5M89.3 158.4v2.9M89.3 158.9h2M91.3 144.6v5.9"/>
<path d="M91.3 156.9v2.6M92.2 145.1h8.9M92.2 158.9h.9M94.7 144.5l.1 .1-.1 .1-.1-.1zM95.7 142.4a.57 .57 0 0 0 .1 .8 .88 .88 0 0 1 .9 .5 .88 .88 0 0 1-.1 .9 .74 .74 0 0 1-1.1-.2 .74 .74 0 0 1 .5-1.1l.4-.1a.5 .5 0 0 0 .3-.5 .5 .5 0 0 0-.4-.5zM97.7 142.4l.4-.2a1.21 1.21 0 0 1 .6 1.5l-.1 .6-.2 .3-.5 .1a1.22 1.22 0 0 1-.5-1.4zM100.2 145.1h.9M102 144.1v4.4M102 145.1h2M104.1 145l.1 .2-.1 .1-.1-.1zM104.9 145.1h.9M105.2 143.3l.4-.5v2.5"/>
<path d="M107.9 142.8h-.9l-.1 1.1a.73 .73 0 0 1 .9-.2 .73 .73 0 0 1 .3 .9 .68 .68 0 0 1-.5 .7 .68 .68 0 0 1-.8-.5M136.6 151.1v.9l1.1 .1a.74 .74 0 0 1-.2-.9 .74 .74 0 0 1 .9-.3 .68 .68 0 0 1 .7 .5 .68 .68 0 0 1-.5 .8M137.6 148.5h2.5M138.9 154.9l.1-.1 .1 .1-.1 .1zM138.9 150.5h.7M139.1 153.3h-2.5l.5 .5M139.5 146.7v.9M139.5 148.5v2M139.5 151.4v.9M151.6 148.5h4.9M158.6 144.6v.8M158.6 150.7v8.8"/>
<path d="M159.6 145.1h2.2M159.6 158.9h2.2M160.7 145.1l.7 2.5h4.9M160.7 158.9l1.4 4.9h4.9M161.8 147.1l.1-.1 .1 .1-.1 .1zM162.6 143.1v2.7M162.6 157.6v1.9M162.8 144.7h1.1l-.6 1h.3a.79 .79 0 0 1 .3 1.1 .79 .79 0 0 1-1.2 .2l-.1-.3M164.8 144.8l.5-.1a1.22 1.22 0 0 1 .6 1.4l-.3 1-.5 .1a1.16 1.16 0 0 1-.6-1.4l.1-.6zM162.6 163.2l.1 .1-.1 .2-.1-.2zM163.6 160.9h1l-.5 1h.2a.79 .79 0 0 1 .4 1.1 .79 .79 0 0 1-1.2 .2l-.1-.2M165.6 161.1l.5-.2a1.21 1.21 0 0 1 .5 1.5l-.1 .6-.2 .3-.4 .2a1.28 1.28 0 0 1-.6-1.5z"/>
<path d="M49.3 196.9v3.6M50.2 197.5h38.2M89.3 196.9v3.6M49.3 217.5h7.6M99.1 217.4v.9l1.1 .1a.81 .81 0 0 1 .4-1.2 .81 .81 0 0 1 1 .9l-.2 .3-.3 .1M100.8 209.2v.9l1.1 .1a.72 .72 0 0 1-.2-.9 .72 .72 0 0 1 .9-.3 .68 .68 0 0 1 .7 .6 .68 .68 0 0 1-.5 .7M101.4 217.5h1.7M101.4 215.4h4.3M101.6 219.7h-2.5l.5 .5M102 213.6v1M102 215.4v2.1M102 218.3v1"/>
<path d="M103.1 212.9l.2 .1-.2 .1-.1-.1zM103.3 211.5h-2.5l.4 .4M103.7 211.7v.8M103.7 213.5v1.9M103.7 216.4v.8M104.3 213.5h-13v7.4M126.4 219.1h-1.5l1-1.7v2.5M127 219.7l.1 .1-.1 .1-.1-.1zM129 217.8l-.1-.3-.4-.1a1.42 1.42 0 0 0-.6 1.7l.1 .5a.56 .56 0 0 0 .5 .3 .56 .56 0 0 0 .5-.3 .71 .71 0 0 0 0-.9 .71 .71 0 0 0-.8-.2l-.3 .6M130 217.5l.5-.1a1.28 1.28 0 0 1 .5 1.4l-.3 1-.4 .1a1.16 1.16 0 0 1-.6-1.4l.1-.6zM158.6 213.5v7.4M98.2 220.3h59.6"/>
<path d="M101.4 221.2l.1-.1 .1 .1-.1 .1z"/>
</g>
<!-- layer: Proyecciones -->
<g fill="none" stroke="#dcdcdc" stroke-width=".16">
<path d="M135.2 85.4h8v5.3h-8zM144 95.2v11.3M146 95.2v11.3M147.3 95.2h10.7M147.3 93.2h10.7M144 108.5v11.4M146 108.5v11.4M146 150.5h12.6M146 148.5h12.6M53.3 217.4l36 .1M53.3 213.5h36M97.3 217.5h14.1"/>
<path d="M124 213.5h12M124 215.4h12M124.1 217.5h25.4M162.2 217.5h14.1"/>
</g>
<path d="M134.9 196.6h.8M136.7 196.1v2.7M136.7 196.6h1.9M138.6 196.1v2.7h3.5M139.6 196.6h.9M141.5 199.7v12.8M138.6 213.5h3.5" fill="none" stroke="#000" stroke-width=".19"/>
<path d="M135.7 196.5l1 .1-1 .2zM138.6 196.6l1-.1v.3zM141.5 198.8l.2 .9h-.3zM141.4 212.5h.3l-.2 1z" fill="#000" stroke="#000" stroke-width=".16"/>
<path d="M132.9 196l.1 .1-.1 .1-.1-.1zM133.9 194.2l.5-.5v2.5M135.8 193.9l.5-.2a1.28 1.28 0 0 1 .6 1.5l-.3 .9-.5 .1a1.16 1.16 0 0 1-.5-1.4l.1-.6zM138.6 205.2v-1l1 .6v-.3a.79 .79 0 0 1 1.1-.3 .79 .79 0 0 1 .2 1.1l-.2 .1M140.9 208.1l.1-.1 .1 .1-.1 .1zM141.1 206.9l-2.5-.9v1.3" fill="none" stroke="#dcdcdc" stroke-width=".19"/>
<g font-size="6.7">
<text x="7" y="263.1">PLANTA</text>
<text x="7" y="272.8">ESC.: 1:75</text>
</g>
<g font-size="5.7">
<text x="149.6" y="87.8">.85</text>
<text x="71.3" y="121">3.95</text>
<text x="156.3" y="126.3" transform="rotate(-90 156.3 126.3)">4.00</text>
<text x="119.6" y="146">3.00</text>
<text x="148.9" y="146">.95</text>
<text x="150.6" y="164.7">.70</text>
<text x="64.9" y="198.3">3.00</text>
<text x="91" y="221.2">.45</text>
</g>
<text font-size="4.9" x="153" y="288.3">ALESSANDRO KLEIN VOGT</text>
<g font-size="4.7">
<text x="44.8" y="83.8">A</text>
<text x="164" y="83.8">A</text>
<text x="44.8" y="131.7">B</text>
<text x="164" y="131.7">B</text>
<text x="45.4" y="177.1">C</text>
<text x="163.4" y="177.1">C</text>
</g>
<g font-size="4.2">
<text x="70.3" y="8.2">DOCUMENTACIÓN RESPALDATORIA</text>
<text x="6.6" y="285.1">PRONEV</text>
</g>
<g font-size="3.7">
<text x="135" y="83.2">B006</text>
<text x="135.4" y="78.9">Baño</text>
<text x="95.3" y="86.2">Dormitorio 1</text>
<text x="95.4" y="91.1">B005</text>
<text x="149.9" y="116.6">Paso</text>
<text x="63.9" y="130.1">patio</text>
<text x="114" y="130.1">Dormitorio 2</text>
<text x="114" y="134.7">B003</text>
<text x="108.3" y="191.1">B001</text>
<text x="108.5" y="186.2">Comedor</text>
<text x="148.9" y="190.5" transform="rotate(-90 148.9 190.5)">Cocina</text>
</g>
<text font-size="2.5" x="6.7" y="288.5">PROGRAMA DE ETIQUETADO DE VIVIENDAS</text>
<g font-size="2">
<text x="52.2" y="115" transform="rotate(-90 52.2 115)">tejido romboidal con postes cada 3 m.</text>
<text x="52.2" y="177.3" transform="rotate(-90 52.2 177.3)">tejido romboidal con postes cada 3 m.</text>
</g>
<g font-size="1.7">
<text x="45.6" y="63.8" transform="rotate(-90 45.6 63.8)">e.m</text>
<text x="51.5" y="64.6">e.m</text>
<text x="46" y="215.3" transform="rotate(-90 46 215.3)">L.e.m</text>
<text x="51.8" y="221.2">e.m</text>
<text x="88.3" y="282.2">PROTOTIPO: Caso Base 06102025</text>
<text x="88.4" y="287.2">CODIGO PROTOTIPO: PRT000033767</text>
<text x="153.3" y="282.3">NOMBRE | APELLIDO:</text>
<text x="6.8" y="290.9">CURSO DE ETIQUETADORES DE VIVIENDA</text>
<text x="88.3" y="292.1">PLANO:</text>
</g>
<g font-size="1.6">
<text x="134.6" y="86.2">CL (0.60x0.40)</text>
<text x="89" y="93.3" transform="rotate(-90 89 93.3)">V2 (1.40x1.20)</text>
<text x="148.1" y="92.5">P2 (075x2.10)</text>
<text x="143" y="104.5" transform="rotate(-90 143 104.5)">P2 (075x2.10)</text>
<text x="143.1" y="118.6" transform="rotate(-90 143.1 118.6)">P2 (075x2.10)</text>
<text x="106.4" y="136" transform="rotate(-90 106.4 136)">V2 (1.40x1.20)</text>
<text x="92.1" y="152.5">V3 (0.60x1.20)</text>
<text x="93.2" y="176" transform="rotate(-90 93.2 176)">PV (1.50x2.10)</text>
<text x="125.6" y="212.4">P1 (0.90x2.10)</text>
<text x="139.6" y="217.1">V1 (0.35x2.00)</text>
</g>
</svg>
